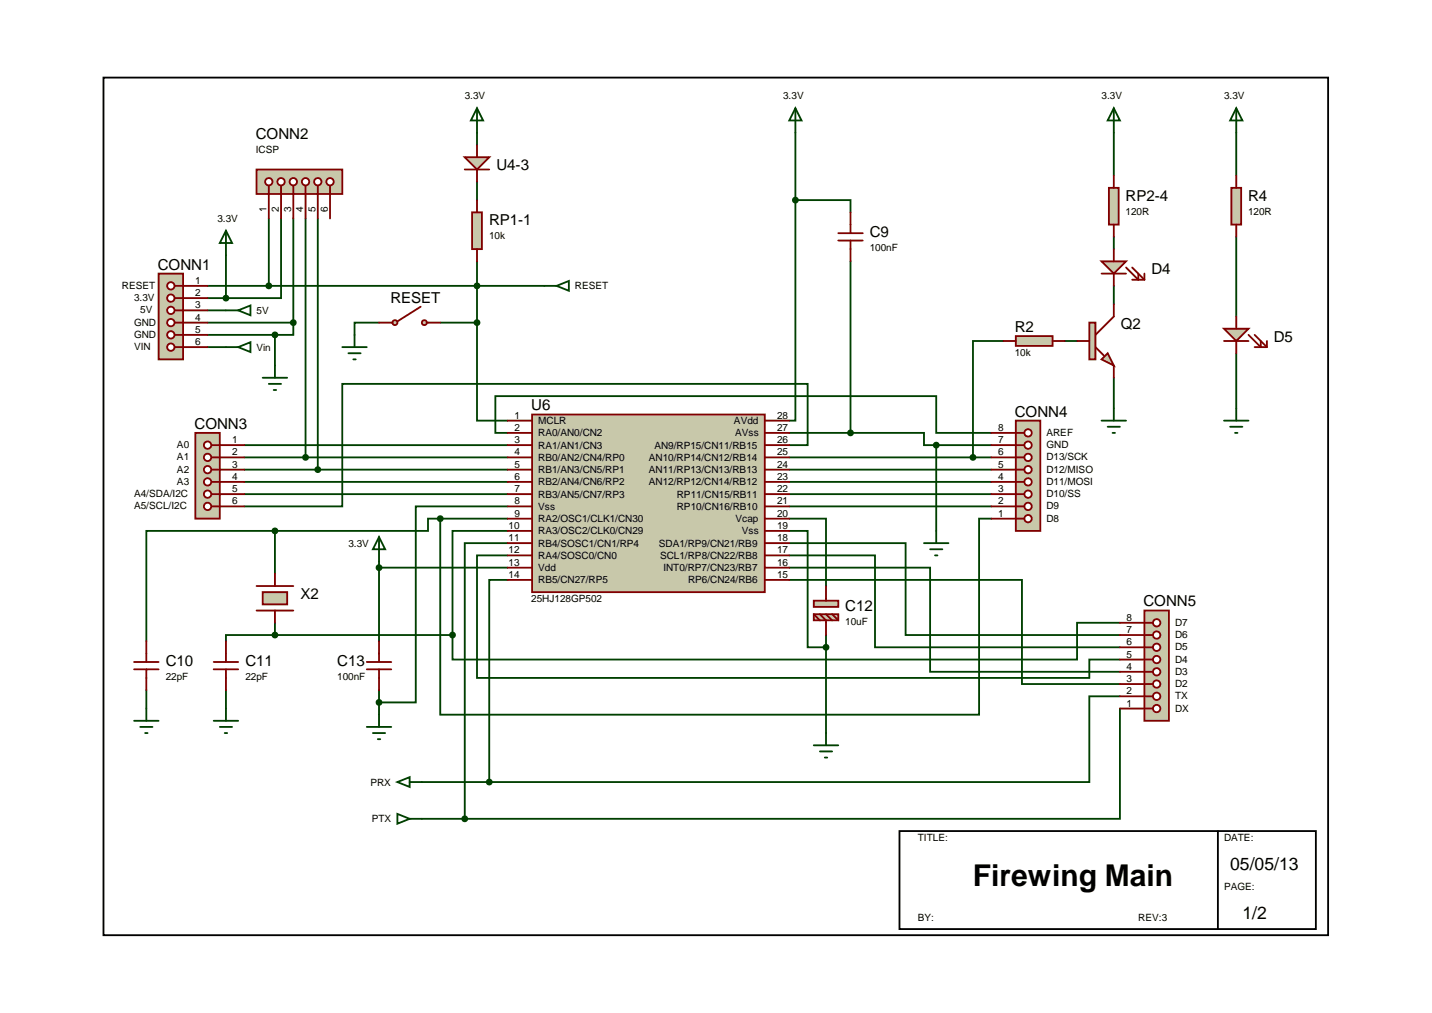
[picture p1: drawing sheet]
<svg xmlns="http://www.w3.org/2000/svg" width="297mm" height="210mm" viewBox="0 0 297 210" stroke-linecap="round" stroke-linejoin="round" font-family="sans-serif">
<g fill="none" stroke="#004000" stroke-width=".38">
<path d="M98.9 27.5v2.6M98.9 37.7v3.8M165 27.5v14M231 27.5v8.9M256.4 27.5v8.9M43.1 59.3h69.8M46.9 52.9v8.9M55.8 45.3v14M58.3 45.3v16.5h-11.4M60.8 45.3v21.6M63.4 45.3v49.5M65.9 45.3v52.1"/>
<path d="M98.9 54.2v12.7M165 41.5v45.7h-1.3M165 41.5h11.4v2.5M176.4 54.2v35.5M231 49.1v2.5M231 59.3v3.8M256.4 49.1v16.5M43.1 72h3.8M43.1 66.9h17.7M43.1 69.4h13.9M43.1 64.3h3.8M43.1 61.8h3.8"/>
<path d="M57 69.4v6.4M60.8 66.9v2.5h-3.8M78.6 66.9h-5.1v2.5M91.3 66.9h7.6M98.9 66.9v20.3h6.4M208.2 70.7h-6.4v24.1M220.9 70.7h2.5M231 78.3v6.4M256.4 73.2v11.5M50.7 99.9h54.6M50.7 97.4h54.6M50.7 92.3h54.6"/>
<path d="M50.7 94.8h54.6M105.3 89.7h-2.6v-7.6h91.5v7.6h11.4M163.7 92.3h3.8v-12.7h-96.5v25.4h-20.3M163.7 99.9h41.9M163.7 97.4h41.9M163.7 89.7h12.7M163.7 94.8h41.9M176.4 89.7h15.2v2.6h2.6M194.2 92.3h11.4M194.2 92.3v17.8M50.7 102.4h54.6M57 110.1h-26.6v22.8"/>
<path d="M57 110.1v8.9M78.6 117.7h26.7M78.6 116.4v16.5M91.3 107.5v40.7h111.8v-40.7h2.5M91.3 107.5h-2.5v2.6h-31.8M91.3 107.5h14M105.3 115.1h-6.4v25.4h127v-3.8h6.4M105.3 110.1h-11.4v21.6M105.3 105h-19.1v40.6h-7.6M105.3 112.6h-8.9v57.2M163.7 117.7h29.2v21.6h39.4M163.7 115.1h17.8v19.1h50.8"/>
<path d="M163.7 112.6h24.1v19.1h44.5M163.7 107.5h7.6v14M163.7 110.1h3.8v24.1h3.8M163.7 105h41.9M163.7 102.4h41.9M57 131.7h-10.1v1.2M57 129.1v2.6M57 131.7h36.9M105.3 120.2h-3.8v41.9M163.7 120.2h48.3v21.6h20.3M171.3 131.7v20.3M232.3 129.1h-8.9v7.6h-129.5v-5"/>
<path d="M30.4 143.1v3.8M46.9 143.1v3.8M78.6 143.1v5.1M232.3 146.9v22.9h-135.9M232.3 144.4h-6.4v17.7h-124.4M87.5 169.8h8.9M87.5 162.1h14"/>
</g>
<path d="M110.4 85.9h48.2v36.9h-48.2z" fill="#c8c8aa" stroke="#800000" stroke-width=".38"/>
<g fill="none" stroke="#800000" stroke-width=".38">
<path d="M105.3 87.2h5.1M105.3 89.7h5.1M105.3 92.3h5.1M105.3 94.8h5.1M105.3 97.4h5.1M105.3 99.9h5.1M158.6 87.2h5.1M158.6 89.7h5.1M158.6 92.3h5.1M158.6 94.8h5.1M158.6 97.4h5.1M158.6 99.9h5.1"/>
<path d="M105.3 102.4h5.1M105.3 105h5.1M105.3 107.5h5.1M105.3 110.1h5.1M105.3 112.6h5.1M105.3 115.1h5.1M105.3 117.7h5.1M158.6 102.4h5.1M158.6 105h5.1M158.6 107.5h5.1M158.6 110.1h5.1M158.6 112.6h5.1"/>
<path d="M158.6 115.1h5.1M158.6 117.7h5.1M105.3 120.2h5.1M158.6 120.2h5.1"/>
</g>
<path d="M210.7 87.2h5.1v22.9h-5.1z" fill="#c8c8aa" stroke="#800000" stroke-width=".38"/>
<path d="M210.7 107.5h1.8" fill="none" stroke="#800000" stroke-width=".38"/>
<circle cx="213.2" cy="107.5" r=".76" fill="#fff" stroke="#800000" stroke-width=".38"/>
<path d="M210.7 105h1.8" fill="none" stroke="#800000" stroke-width=".38"/>
<circle cx="213.2" cy="105" r=".76" fill="#fff" stroke="#800000" stroke-width=".38"/>
<path d="M210.7 102.4h1.8" fill="none" stroke="#800000" stroke-width=".38"/>
<circle cx="213.2" cy="102.4" r=".76" fill="#fff" stroke="#800000" stroke-width=".38"/>
<path d="M210.7 99.9h1.8" fill="none" stroke="#800000" stroke-width=".38"/>
<circle cx="213.2" cy="99.9" r=".76" fill="#fff" stroke="#800000" stroke-width=".38"/>
<path d="M210.7 97.4h1.8" fill="none" stroke="#800000" stroke-width=".38"/>
<circle cx="213.2" cy="97.4" r=".76" fill="#fff" stroke="#800000" stroke-width=".38"/>
<path d="M210.7 94.8h1.8" fill="none" stroke="#800000" stroke-width=".38"/>
<circle cx="213.2" cy="94.8" r=".76" fill="#fff" stroke="#800000" stroke-width=".38"/>
<path d="M210.7 92.3h1.8" fill="none" stroke="#800000" stroke-width=".38"/>
<circle cx="213.2" cy="92.3" r=".76" fill="#fff" stroke="#800000" stroke-width=".38"/>
<path d="M210.7 89.7h1.8" fill="none" stroke="#800000" stroke-width=".38"/>
<circle cx="213.2" cy="89.7" r=".76" fill="#fff" stroke="#800000" stroke-width=".38"/>
<path d="M205.6 99.9h5.1M205.6 97.4h5.1M205.6 94.8h5.1M205.6 92.3h5.1M205.6 89.7h5.1M205.6 107.5h5.1M205.6 105h5.1M205.6 102.4h5.1" fill="none" stroke="#800000" stroke-width=".38"/>
<path d="M237.4 126.6h5v22.8h-5z" fill="#c8c8aa" stroke="#800000" stroke-width=".38"/>
<path d="M237.4 146.9h1.7" fill="none" stroke="#800000" stroke-width=".38"/>
<circle cx="239.9" cy="146.9" r=".76" fill="#fff" stroke="#800000" stroke-width=".38"/>
<path d="M237.4 144.4h1.7" fill="none" stroke="#800000" stroke-width=".38"/>
<circle cx="239.9" cy="144.4" r=".76" fill="#fff" stroke="#800000" stroke-width=".38"/>
<path d="M237.4 141.8h1.7" fill="none" stroke="#800000" stroke-width=".38"/>
<circle cx="239.9" cy="141.8" r=".76" fill="#fff" stroke="#800000" stroke-width=".38"/>
<path d="M237.4 139.3h1.7" fill="none" stroke="#800000" stroke-width=".38"/>
<circle cx="239.9" cy="139.3" r=".76" fill="#fff" stroke="#800000" stroke-width=".38"/>
<path d="M237.4 136.7h1.7" fill="none" stroke="#800000" stroke-width=".38"/>
<circle cx="239.9" cy="136.7" r=".76" fill="#fff" stroke="#800000" stroke-width=".38"/>
<path d="M237.4 134.2h1.7" fill="none" stroke="#800000" stroke-width=".38"/>
<circle cx="239.9" cy="134.2" r=".76" fill="#fff" stroke="#800000" stroke-width=".38"/>
<path d="M237.4 131.7h1.7" fill="none" stroke="#800000" stroke-width=".38"/>
<circle cx="239.9" cy="131.7" r=".76" fill="#fff" stroke="#800000" stroke-width=".38"/>
<path d="M237.4 129.1h1.7" fill="none" stroke="#800000" stroke-width=".38"/>
<circle cx="239.9" cy="129.1" r=".76" fill="#fff" stroke="#800000" stroke-width=".38"/>
<path d="M232.3 139.3h5.1M232.3 136.7h5.1M232.3 134.2h5.1M232.3 131.7h5.1M232.3 129.1h5.1M232.3 146.9h5.1M232.3 144.4h5.1M232.3 141.8h5.1" fill="none" stroke="#800000" stroke-width=".38"/>
<g fill="#c8c8aa" stroke="#800000" stroke-width=".38">
<path d="M229.7 73.2l1.3 2.6-2.5-1.3z"/>
<path d="M225.9 66.9h1.3v7.6h-1.3z"/>
</g>
<path d="M223.4 70.7h2.5M227.2 72l1.8 1.7M231 63.1v2.5l-3.8 3.8M231 75.8v2.5" fill="none" stroke="#800000" stroke-width=".38"/>
<path d="M228.5 54.2h5.1l-2.6 2.5z" fill="#c8c8aa" stroke="#800000" stroke-width=".38"/>
<path d="M228.5 56.7h5.1M231 51.6v2.6M231 56.7v2.6M233.6 55.5l2.5 2.5v-1.3M234.8 55.5l2.6 2.5M234.8 58h2.6M237.4 56.7v1.3" fill="none" stroke="#800000" stroke-width=".38"/>
<path d="M210.7 69.7h7.6v2h-7.6z" fill="#c8c8aa" stroke="#800000" stroke-width=".38"/>
<path d="M208.2 70.7h2.5M218.3 70.7h2.6" fill="none" stroke="#800000" stroke-width=".38"/>
<path d="M230 38.9h2v7.7h-2z" fill="#c8c8aa" stroke="#800000" stroke-width=".38"/>
<path d="M231 36.4v2.5M173.9 49.9h5M173.9 48.3h5M176.4 44v4.3M176.4 49.9v4.3M231 46.6v2.5" fill="none" stroke="#800000" stroke-width=".38"/>
<g fill="none" stroke="#004000" stroke-width=".38">
<path d="M165 22.4l1.2 2.6h-2.5zM165 22.4v5.1M231 22.4l1.3 2.6h-2.6zM231 22.4v5.1M228.5 87.2h5.1M229.7 88.5h2.6M230.8 89.7h.5M231 84.7v2.5M191.6 112.6h5.1M192.9 113.9h2.6M193.9 115.1h.5M194.2 110.1v2.5"/>
<path d="M168.8 154.5h5.1M170.1 155.8h2.5M171.1 157.1h.5M171.3 152v2.5"/>
</g>
<g fill="#004000" stroke="#004000" stroke-width=".38">
<circle cx="194.2" cy="92.3" r=".51"/>
<circle cx="176.4" cy="89.7" r=".51"/>
<circle cx="165" cy="41.5" r=".51"/>
<circle cx="201.8" cy="94.8" r=".51"/>
</g>
<path d="M255.4 38.9h2v7.7h-2z" fill="#c8c8aa" stroke="#800000" stroke-width=".38"/>
<path d="M256.4 36.4v2.5M256.4 46.6v2.5" fill="none" stroke="#800000" stroke-width=".38"/>
<path d="M253.9 68.2h5.1l-2.6 2.5z" fill="#c8c8aa" stroke="#800000" stroke-width=".38"/>
<path d="M253.9 70.7h5.1M256.4 65.6v2.6M256.4 70.7v2.5M259 69.4l2.5 2.6v-1.3M260.2 69.4l2.6 2.6M260.2 72h2.6M262.8 70.7v1.3" fill="none" stroke="#800000" stroke-width=".38"/>
<path d="M256.4 22.4l1.3 2.6h-2.6zM256.4 22.4v5.1M253.9 87.2h5.1M255.1 88.5h2.6M256.2 89.7h.5M256.4 84.7v2.5" fill="none" stroke="#004000" stroke-width=".38"/>
<path d="M97.9 44h2v7.6h-2z" fill="#c8c8aa" stroke="#800000" stroke-width=".38"/>
<path d="M98.9 41.5v2.5M98.9 51.6v2.6M87.2 63.6l-4.8 3" fill="none" stroke="#800000" stroke-width=".38"/>
<path d="M98.9 22.4l1.3 2.6h-2.5zM98.9 22.4v5.1" fill="none" stroke="#004000" stroke-width=".38"/>
<g fill="#c8c8aa" stroke="#800000" stroke-width=".38">
<circle cx="88" cy="66.9" r=".51"/>
<circle cx="81.9" cy="66.9" r=".51"/>
</g>
<path d="M78.6 66.9h2.8M88.5 66.9h2.8" fill="none" stroke="#800000" stroke-width=".38"/>
<path d="M71 72h5.1M72.3 73.2h2.5M73.3 74.5h.5M73.5 69.4v2.6" fill="none" stroke="#004000" stroke-width=".38"/>
<path d="M40.5 89.7h5.1v17.8h-5.1z" fill="#c8c8aa" stroke="#800000" stroke-width=".38"/>
<path d="M43.8 92.3h1.8" fill="none" stroke="#800000" stroke-width=".38"/>
<circle cx="43.1" cy="92.3" r=".76" fill="#fff" stroke="#800000" stroke-width=".38"/>
<path d="M43.8 94.8h1.8" fill="none" stroke="#800000" stroke-width=".38"/>
<circle cx="43.1" cy="94.8" r=".76" fill="#fff" stroke="#800000" stroke-width=".38"/>
<path d="M43.8 97.4h1.8" fill="none" stroke="#800000" stroke-width=".38"/>
<circle cx="43.1" cy="97.4" r=".76" fill="#fff" stroke="#800000" stroke-width=".38"/>
<path d="M43.8 99.9h1.8" fill="none" stroke="#800000" stroke-width=".38"/>
<circle cx="43.1" cy="99.9" r=".76" fill="#fff" stroke="#800000" stroke-width=".38"/>
<path d="M43.8 102.4h1.8" fill="none" stroke="#800000" stroke-width=".38"/>
<circle cx="43.1" cy="102.4" r=".76" fill="#fff" stroke="#800000" stroke-width=".38"/>
<path d="M43.8 105h1.8" fill="none" stroke="#800000" stroke-width=".38"/>
<circle cx="43.1" cy="105" r=".76" fill="#fff" stroke="#800000" stroke-width=".38"/>
<path d="M45.6 92.3h5.1M45.6 94.8h5.1M45.6 97.4h5.1M45.6 99.9h5.1M45.6 102.4h5.1M45.6 105h5.1" fill="none" stroke="#800000" stroke-width=".38"/>
<path d="M32.9 56.7h5.1v17.8h-5.1z" fill="#c8c8aa" stroke="#800000" stroke-width=".38"/>
<path d="M36.2 59.3h1.8" fill="none" stroke="#800000" stroke-width=".38"/>
<circle cx="35.4" cy="59.3" r=".76" fill="#fff" stroke="#800000" stroke-width=".38"/>
<path d="M36.2 61.8h1.8" fill="none" stroke="#800000" stroke-width=".38"/>
<circle cx="35.4" cy="61.8" r=".76" fill="#fff" stroke="#800000" stroke-width=".38"/>
<path d="M36.2 64.3h1.8" fill="none" stroke="#800000" stroke-width=".38"/>
<circle cx="35.4" cy="64.3" r=".76" fill="#fff" stroke="#800000" stroke-width=".38"/>
<path d="M36.2 66.9h1.8" fill="none" stroke="#800000" stroke-width=".38"/>
<circle cx="35.4" cy="66.9" r=".76" fill="#fff" stroke="#800000" stroke-width=".38"/>
<path d="M36.2 69.4h1.8" fill="none" stroke="#800000" stroke-width=".38"/>
<circle cx="35.4" cy="69.4" r=".76" fill="#fff" stroke="#800000" stroke-width=".38"/>
<path d="M36.2 72h1.8" fill="none" stroke="#800000" stroke-width=".38"/>
<circle cx="35.4" cy="72" r=".76" fill="#fff" stroke="#800000" stroke-width=".38"/>
<path d="M38 59.3h5.1M38 61.8h5.1M38 64.3h5.1M38 66.9h5.1M38 69.4h5.1M38 72h5.1" fill="none" stroke="#800000" stroke-width=".38"/>
<path d="M53.2 35.1h17.8v5.1h-17.8z" fill="#c8c8aa" stroke="#800000" stroke-width=".38"/>
<path d="M55.8 38.4v1.8" fill="none" stroke="#800000" stroke-width=".38"/>
<circle cx="55.8" cy="37.7" r=".76" fill="#fff" stroke="#800000" stroke-width=".38"/>
<path d="M58.3 38.4v1.8" fill="none" stroke="#800000" stroke-width=".38"/>
<circle cx="58.3" cy="37.7" r=".76" fill="#fff" stroke="#800000" stroke-width=".38"/>
<path d="M60.8 38.4v1.8" fill="none" stroke="#800000" stroke-width=".38"/>
<circle cx="60.8" cy="37.7" r=".76" fill="#fff" stroke="#800000" stroke-width=".38"/>
<path d="M63.4 38.4v1.8" fill="none" stroke="#800000" stroke-width=".38"/>
<circle cx="63.4" cy="37.7" r=".76" fill="#fff" stroke="#800000" stroke-width=".38"/>
<path d="M65.9 38.4v1.8" fill="none" stroke="#800000" stroke-width=".38"/>
<circle cx="65.9" cy="37.7" r=".76" fill="#fff" stroke="#800000" stroke-width=".38"/>
<path d="M68.5 38.4v1.8" fill="none" stroke="#800000" stroke-width=".38"/>
<circle cx="68.5" cy="37.7" r=".76" fill="#fff" stroke="#800000" stroke-width=".38"/>
<path d="M55.8 40.2v5.1M58.3 40.2v5.1M60.8 40.2v5.1M63.4 40.2v5.1M65.9 40.2v5.1M68.5 40.2v5.1M53.2 121.5h7.6M53.2 126.6h7.6" fill="none" stroke="#800000" stroke-width=".38"/>
<g fill="#004000" stroke="#004000" stroke-width=".38">
<circle cx="65.9" cy="97.4" r=".51"/>
<circle cx="60.8" cy="66.9" r=".51"/>
<circle cx="57" cy="69.4" r=".51"/>
<circle cx="98.9" cy="59.3" r=".51"/>
<circle cx="55.7" cy="59.3" r=".51"/>
<circle cx="46.9" cy="61.8" r=".51"/>
</g>
<path d="M46.9 47.8l1.2 2.6h-2.5zM46.9 47.8v5.1M112.9 59.3h2.5M115.4 59.3l2.6-1v2zM46.9 72h2.5M46.9 64.3h2.5M49.4 72l2.5-1v2zM49.4 64.3l2.5-1v2.1zM54.5 78.3h5.1M55.8 79.6h2.5M57 75.8v2.5M56.8 80.9h.5" fill="none" stroke="#004000" stroke-width=".38"/>
<path d="M54.5 122.8h5.1v2.5h-5.1z" fill="#c8c8aa" stroke="#800000" stroke-width=".38"/>
<g fill="none" stroke="#800000" stroke-width=".38">
<path d="M57 119v2.5M27.8 138.8h5.1M27.8 137.2h5.1M30.4 132.9v4.3M30.4 138.8v4.3M44.3 138.8h5.1M44.3 137.2h5.1M46.9 132.9v4.3M46.9 138.8v4.3M57 126.6v2.5M76.1 138.8h5.1M76.1 137.2h5.1"/>
<path d="M78.6 132.9v4.3M78.6 138.8v4.3"/>
</g>
<g fill="#004000" stroke="#004000" stroke-width=".38">
<circle cx="98.9" cy="66.9" r=".51"/>
<circle cx="91.3" cy="107.5" r=".51"/>
<circle cx="93.8" cy="131.7" r=".51"/>
<circle cx="63.4" cy="94.8" r=".51"/>
<circle cx="57" cy="131.7" r=".51"/>
<circle cx="57" cy="110.1" r=".51"/>
<circle cx="78.6" cy="117.7" r=".51"/>
<circle cx="78.6" cy="145.6" r=".51"/>
<circle cx="96.4" cy="169.8" r=".51"/>
<circle cx="101.5" cy="162.1" r=".51"/>
</g>
<g fill="none" stroke="#004000" stroke-width=".38">
<path d="M78.6 111.3l1.3 2.6h-2.6zM78.6 111.3v5.1M27.8 149.4h5.1M29.1 150.7h2.5M30.1 152h.5M30.4 146.9v2.5M44.3 149.4h5.1M45.6 150.7h2.5M46.6 152h.5M46.9 146.9v2.5M76.1 150.7h5.1M77.3 152h2.6"/>
<path d="M78.4 153.2h.5M78.6 148.2v2.5M82.4 168.7l2.6 1.1-2.6 1zM82.4 162.1l2.6-1v2.1zM85 169.8h2.5M85 162.1h2.5"/>
</g>
<path d="M21.5 16.1h254v177.8h-254zM186.6 172.3h86.3v20.3h-86.3zM252.6 172.3v20.3" fill="none" stroke="#000" stroke-width=".38"/>
<path d="M96.4 32.6h5.1l-2.6 2.5z" fill="#c8c8aa" stroke="#800000" stroke-width=".38"/>
<path d="M96.4 35.1h5.1M98.9 30.1v2.5M98.9 35.1v2.6" fill="none" stroke="#800000" stroke-width=".38"/>
<g fill="#c8c8aa" stroke="#800000" stroke-width=".38">
<path d="M168.8 124.5h5.1v1.3h-5.1z"/>
<path d="M168.8 127.3h5.1v1.3h-5.1z"/>
</g>
<path d="M168.8 127.3l1.3 1.3M170.1 127.3l1.2 1.3v3.1M171.3 121.5v3M171.3 127.3l1.3 1.3M172.6 127.3l1.3 1.3" fill="none" stroke="#800000" stroke-width=".38"/>
<circle cx="171.3" cy="134.2" r=".51" fill="#004000" stroke="#004000" stroke-width=".38"/>
<text font-size="6.2" x="201.8" y="183.8">Firewing Main</text>
<g font-size="3.6">
<text x="255.1" y="180.4">05/05/13</text>
<text x="257.7" y="190.5">1/2</text>
</g>
<g font-size="3.1">
<text x="53" y="28.9">CONN2</text>
<text x="103" y="35.3">U4-3</text>
<text x="233.5" y="41.6">RP2-4</text>
<text x="258.9" y="41.6">R4</text>
<text x="101.4" y="46.7">RP1-1</text>
<text x="180.4" y="49.2">C9</text>
<text x="32.7" y="55.9">CONN1</text>
<text x="238.8" y="56.9">D4</text>
<text x="81" y="62.7">RESET</text>
<text x="210.5" y="68.8">R2</text>
<text x="232.5" y="68.3">Q2</text>
<text x="264.2" y="70.8">D5</text>
<text x="40.3" y="88.9">CONN3</text>
<text x="110.2" y="85.1">U6</text>
<text x="210.5" y="86.4">CONN4</text>
<text x="62.3" y="124.1">X2</text>
<text x="237.2" y="125.7">CONN5</text>
<text x="175.3" y="126.7">C12</text>
<text x="34.4" y="138.1">C10</text>
<text x="50.9" y="138.1">C11</text>
<text x="69.9" y="138.1">C13</text>
</g>
<g font-size="2.1">
<text x="96.4" y="20.6">3.3V</text>
<text x="162.4" y="20.6">3.3V</text>
<text x="228.5" y="20.6">3.3V</text>
<text x="253.9" y="20.6">3.3V</text>
<text x="53" y="31.8">ICSP</text>
<text x="45.1" y="46">3.3V</text>
<text x="55.3" y="43.9" transform="rotate(-90 55.3 43.9)">1</text>
<text x="57.8" y="43.9" transform="rotate(-90 57.8 43.9)">2</text>
<text x="60.4" y="43.9" transform="rotate(-90 60.4 43.9)">3</text>
<text x="62.9" y="43.9" transform="rotate(-90 62.9 43.9)">4</text>
<text x="65.4" y="43.9" transform="rotate(-90 65.4 43.9)">5</text>
<text x="68" y="43.9" transform="rotate(-90 68 43.9)">6</text>
<text x="233.5" y="44.5">120R</text>
<text x="258.9" y="44.5">120R</text>
<text x="101.4" y="49.6">10k</text>
<text x="180.4" y="52.1">100nF</text>
<text x="25.3" y="59.9">RESET</text>
<text x="40.5" y="58.8">1</text>
<text x="119.3" y="60">RESET</text>
<text x="27.8" y="62.4">3.3V</text>
<text x="29.1" y="65">5V</text>
<text x="40.5" y="61.4">2</text>
<text x="40.5" y="63.9">3</text>
<text x="53.2" y="65.1">5V</text>
<text x="27.8" y="67.5">GND</text>
<text x="27.8" y="70.1">GND</text>
<text x="40.5" y="66.5">4</text>
<text x="40.5" y="69">5</text>
<text x="40.5" y="71.5">6</text>
<text x="27.8" y="72.6">VIN</text>
<text x="53.2" y="72.7">Vin</text>
<text x="210.5" y="73.8">10k</text>
<text x="106.7" y="86.8">1</text>
<text x="106.7" y="89.3">2</text>
<text x="111.6" y="87.9">MCLR</text>
<text x="152.2" y="87.9">AVdd</text>
<text x="161.2" y="86.8">28</text>
<text x="161.2" y="89.3">27</text>
<text x="207" y="89.3">8</text>
<text x="36.7" y="92.9">A0</text>
<text x="36.7" y="95.5">A1</text>
<text x="48.1" y="91.9">1</text>
<text x="48.1" y="94.4">2</text>
<text x="106.7" y="91.9">3</text>
<text x="106.7" y="94.4">4</text>
<text x="111.6" y="90.5">RA0/AN0/CN2</text>
<text x="111.6" y="93">RA1/AN1/CN3</text>
<text x="111.6" y="95.5">RB0/AN2/CN4/RP0</text>
<text x="134.6" y="95.5">AN10/RP14/CN12/RB14</text>
<text x="135.7" y="93">AN9/RP15/CN11/RB15</text>
<text x="152.5" y="90.5">AVss</text>
<text x="161.2" y="91.9">26</text>
<text x="161.2" y="94.4">25</text>
<text x="207" y="94.4">6</text>
<text x="207" y="91.9">7</text>
<text x="217" y="95.5">D13/SCK</text>
<text x="217" y="92.9">GND</text>
<text x="217" y="90.4">AREF</text>
<text x="36.7" y="98">A2</text>
<text x="36.7" y="100.5">A3</text>
<text x="48.1" y="96.9">3</text>
<text x="48.1" y="99.5">4</text>
<text x="106.7" y="96.9">5</text>
<text x="106.7" y="99.5">6</text>
<text x="111.6" y="98.1">RB1/AN3/CN5/RP1</text>
<text x="111.6" y="100.6">RB2/AN4/CN6/RP2</text>
<text x="134.6" y="98.1">AN11/RP13/CN13/RB13</text>
<text x="134.6" y="100.6">AN12/RP12/CN14/RB12</text>
<text x="161.2" y="96.9">24</text>
<text x="161.2" y="99.5">23</text>
<text x="207" y="99.5">4</text>
<text x="207" y="96.9">5</text>
<text x="217" y="100.5">D11/MOSI</text>
<text x="217" y="98">D12/MISO</text>
<text x="27.8" y="103.1">A4/SDA/I2C</text>
<text x="27.8" y="105.6">A5/SCL/I2C</text>
<text x="48.1" y="102">5</text>
<text x="48.1" y="104.6">6</text>
<text x="106.7" y="102">7</text>
<text x="106.7" y="104.6">8</text>
<text x="106.7" y="107.1">9</text>
<text x="111.6" y="103.2">RB3/AN5/CN7/RP3</text>
<text x="111.6" y="105.7">Vss</text>
<text x="140.4" y="103.2">RP11/CN15/RB11</text>
<text x="140.4" y="105.7">RP10/CN16/RB10</text>
<text x="161.2" y="102">22</text>
<text x="161.2" y="104.6">21</text>
<text x="161.2" y="107.1">20</text>
<text x="207" y="107.1">1</text>
<text x="207" y="104.6">2</text>
<text x="207" y="102">3</text>
<text x="217" y="105.6">D9</text>
<text x="217" y="103.1">D10/SS</text>
<text x="72.3" y="113.3">3.3V</text>
<text x="105.5" y="109.6">10</text>
<text x="105.5" y="112.2">11</text>
<text x="111.6" y="108.2">RA2/OSC1/CLK1/CN30</text>
<text x="111.6" y="110.8">RA3/OSC2/CLK0/CN29</text>
<text x="111.6" y="113.3">RB4/SOSC1/CN1/RP4</text>
<text x="136.7" y="113.3">SDA1/RP9/CN21/RB9</text>
<text x="152.6" y="108.2">Vcap</text>
<text x="153.9" y="110.8">Vss</text>
<text x="161.2" y="109.6">19</text>
<text x="161.2" y="112.2">18</text>
<text x="217" y="108.2">D8</text>
<text x="105.5" y="114.7">12</text>
<text x="105.5" y="117.3">13</text>
<text x="105.5" y="119.8">14</text>
<text x="111.6" y="115.9">RA4/SOSC0/CN0</text>
<text x="111.6" y="118.4">Vdd</text>
<text x="136.9" y="115.9">SCL1/RP8/CN22/RB8</text>
<text x="137.6" y="118.4">INT0/RP7/CN23/RB7</text>
<text x="161.2" y="114.7">17</text>
<text x="161.2" y="117.3">16</text>
<text x="161.2" y="119.8">15</text>
<text x="110.2" y="124.8">25HJ128GP502</text>
<text x="111.6" y="120.9">RB5/CN27/RP5</text>
<text x="142.7" y="120.9">RP6/CN24/RB6</text>
<text x="175.3" y="129.5">10uF</text>
<text x="233.7" y="131.2">7</text>
<text x="233.7" y="128.7">8</text>
<text x="243.7" y="129.8">D7</text>
<text x="233.7" y="136.3">5</text>
<text x="233.7" y="133.8">6</text>
<text x="243.7" y="132.3">D6</text>
<text x="243.7" y="134.8">D5</text>
<text x="243.7" y="137.4">D4</text>
<text x="34.4" y="141">22pF</text>
<text x="50.9" y="141">22pF</text>
<text x="69.9" y="141">100nF</text>
<text x="233.7" y="143.9">2</text>
<text x="233.7" y="141.4">3</text>
<text x="233.7" y="138.9">4</text>
<text x="243.7" y="139.9">D3</text>
<text x="243.7" y="142.5">D2</text>
<text x="233.7" y="146.5">1</text>
<text x="243.7" y="145">TX</text>
<text x="243.7" y="147.5">DX</text>
<text x="76.8" y="162.9">PRX</text>
<text x="77.1" y="170.5">PTX</text>
<text x="190.4" y="174.4">TITLE:</text>
<text x="253.9" y="174.4">DATE:</text>
<text x="253.9" y="184.6">PAGE:</text>
<text x="190.4" y="190.9">BY:</text>
<text x="236.1" y="190.9">REV:3</text>
</g>
</svg>
